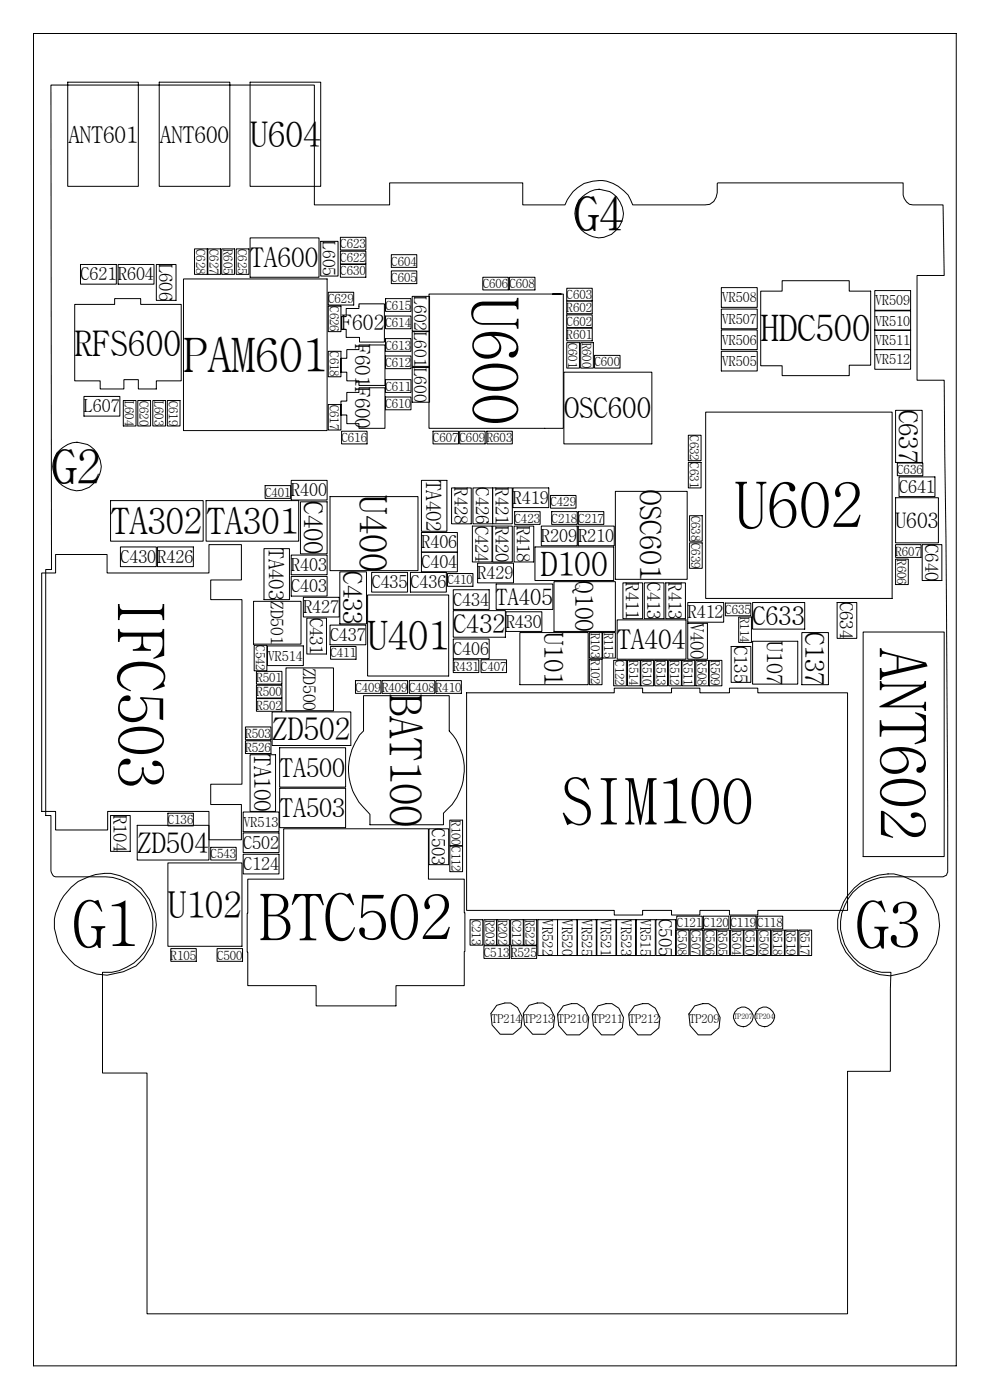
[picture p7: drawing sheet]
<svg xmlns="http://www.w3.org/2000/svg" width="297mm" height="420mm" viewBox="0 0 297 420" stroke-linecap="round" stroke-linejoin="round" font-family="sans-serif">
<g fill="none" stroke="#000" stroke-width=".3">
<path d="M10.1 10.1h276.8v399.8h-276.8zM15.3 25.5h79v36h22.6v-6.6h39.9v6.6h12.7a10.7 10.7 0 0 1 10.2-7.3 10.7 10.7 0 0 1 10.1 7.3h21.8a3.5 3.5 0 0 0 3.6-3.7v-2.7l.2-.2h55.6v3.6a3.3 3.3 0 0 0 2.9 3h9.1l.3 21.2h-8.2v31.4h8.2l.7 69.7 .4 78a1.48 1.48 0 0 1-1.4 1.3h-16.6a14.3 14.3 0 0 0-13.9 11.1 14.3 14.3 0 0 0 7.5 16.1l2.1 1 2.4 .5h2.8l-.2 29.7h-12.8v72.8h-210.2v-72.3h-13.3v-30.2a14.3 14.3 0 0 0 13.6-8.2 14.3 14.3 0 0 0-2.4-15.8 13.6 13.6 0 0 0-10.4-4.7h-14.9a1.88 1.88 0 0 1-1.4-1.7v-16.6h-1.6v-73.9h1.8zM20.3 24.7h21.2v31.2h-21.2zM47.8 24.7h21.2v31.2h-21.2zM75 24.7h21.2v31.2h-21.2zM24.2 79.4h10.7v5.9h-10.7zM35.4 79.4h10.8v5.9h-10.8zM46.9 79.4h5.9v10.7h-5.9zM58.4 74.7h3.8v7.6h-3.8zM62.4 74.7h3.8v7.6h-3.8zM66.5 74.7h3.9v7.6h-3.9zM70.9 74.7h3.8v7.6h-3.8z"/>
<path d="M75 71.4h20.7v11.8h-20.7zM96.2 72.4h5.2v10.4h-5.2zM102.1 75.4h7.7v3.8h-7.7zM102.1 71.2h7.7v3.8h-7.7zM102.1 79.4h7.7v3.8h-7.7zM117.4 76.4h7.7v3.8h-7.7zM173.7 60.1a7.7 7.7 0 0 1 9.2-2.6 7.2 7.2 0 0 1 1.7 11.8 7.1 7.1 0 0 1-11.6-2.8 6.8 6.8 0 0 1 .7-6.4zM22.4 91.4h12v-1.8h7.8v1.8h12.2v22.9h-7.5v2.4h-5.4v-2.8h-4.3v2.8h-7.1v-2.4h-7.7zM55.1 83.7h43v45.5h-43zM98.5 91.9h3.8v7.6h-3.8zM98.5 87.7h7.6v3.8h-7.6zM103.9 92.6h3.8v-1.4h7.6v11.5h-7.4v-1.4h-4v-2.5h-1.4v-3.8h1.4z"/>
<path d="M115.7 94.8h7.6v3.9h-7.6zM115.7 89.6h7.6v3.9h-7.6zM117.4 81.3h7.7v3.8h-7.7zM123.7 99.5h5.2v10.5h-5.2zM123.7 88.9h5.2v10.5h-5.2zM128.7 88.2h40.3v40.3h-40.3zM144.9 83.2h7.6v3.8h-7.6zM152.8 83.2h7.7v3.8h-7.7zM170.1 94.5h7.6v3.8h-7.6zM170.1 86.5h7.6v3.8h-7.6zM170.1 98.5h7.6v3.8h-7.6zM170.1 90.3h7.6v3.8h-7.6z"/>
<path d="M216.4 99h10.8v5.9h-10.8zM216.4 92.8h10.8v5.9h-10.8zM216.4 86.3h10.8v5.9h-10.8zM228.2 87.4h6.5v-3.2h20.1v3.2h6.4v22.2h-6.4v3.1h-20.1v-2.9h-6.5zM262.5 87.2h10.7v5.9h-10.7zM262.5 93.3h10.7v5.9h-10.7zM262.5 99h10.7v5.9h-10.7zM25.2 119h10.8v5.9h-10.8zM98.5 105.4h3.8v7.7h-3.8zM104.1 117.8h3.6v-1.4h7.8v12.1h-7.8v-1.4h-3.6v-2.6h-1.8v-4.1h1.8zM104.1 104.9h3.6v-1.4h7.8v12.2h-7.8v-1.4h-3.6v-2.6h-1.8v-4.2h1.8zM115.7 119.1h7.6v3.9h-7.6z"/>
<path d="M115.7 113.9h7.6v3.9h-7.6zM115.7 106.8h7.6v3.8h-7.6zM115.7 101.6h7.6v3.8h-7.6zM123.7 110.3h5.2v10.4h-5.2zM169.2 111.7h26.4v21.5h-26.4zM170.1 102.8h3.8v7.7h-3.8zM174.2 102.8h3.8v7.7h-3.8zM178.4 106.7h7.6v3.8h-7.6zM216.4 105.4h10.8v5.9h-10.8zM262.5 104.9h10.7v5.9h-10.7zM18.1 135a7.2 7.2 0 0 1 9.9-.3 7.2 7.2 0 0 1 .6 10 7.2 7.2 0 0 1-9.8 1 7.1 7.1 0 0 1-.7-10.7zM37 120.2h3.8v7.6h-3.8z"/>
<path d="M41.3 120.2h3.9v7.6h-3.9zM45.8 120.2h3.9v7.6h-3.9zM50.2 120.2h3.8v7.6h-3.8zM98.5 121.4h3.8v7.7h-3.8zM102.5 129.4h7.6v3.8h-7.6zM129.9 129.4h7.7v3.8h-7.7zM137.9 129.4h7.7v3.8h-7.7zM146.1 129.4h7.6v3.8h-7.6zM206.5 138.8h3.9v7.6h-3.9zM206.5 130.6h3.9v7.7h-3.9zM211.7 123.7h56v55.9h-56zM268.7 123.1h8v15.7h-8z"/>
<path d="M269.2 139h7.7v3.8h-7.7zM33.2 150.2h27.8v12.2h-27.8zM61.8 150.2h27.8v12.2h-27.8zM79.5 145.7h7.7v3.9h-7.7zM87.4 144.2h10.7v5.9h-10.7zM90.1 150.6h8v15.6h-8zM99 149h26.4v22.3h-26.4zM126.4 159.8h10.8v5.9h-10.8zM126.4 144.2h7.7v15.2h-7.7zM135.5 146.4h5.9v10.8h-5.9zM141.7 157.9h5.9v10.8h-5.9zM141.9 146.4h5.9v10.8h-5.9z"/>
<path d="M147.8 157.9h5.9v10.8h-5.9zM147.8 146.4h5.9v10.8h-5.9zM153.9 146.4h10.8v5.9h-10.8zM154.2 157.9h5.9v10.8h-5.9zM154.4 153.5h7.7v3.9h-7.7zM162.4 157.9h10.8v5.9h-10.8zM165.2 148.7h7.6v3.8h-7.6zM165.5 153.5h7.7v3.9h-7.7zM173.5 153.5h7.7v3.9h-7.7zM173.5 157.9h10.8v5.9h-10.8zM184.6 147.5h21.6v26.4h-21.6zM206.9 154.8h3.8v7.6h-3.8z"/>
<path d="M268.7 149.4h12.9v13.5h-12.9zM269.7 143.1h10.8v5.9h-10.8zM16.7 166.4h15.4v5.6h30.6v-8.6h9.7v10.7h-9.2v5.9h9.4v55.4h-9.4v6h9.2v10.6h-9.7v-8.5h-30.4v5.6h-15.6v-5.6h-4.2v-71.5h4.2zM36.1 164.1h10.8v6h-10.8zM47.2 164.1h10.8v6h-10.8zM79.2 164.7h7.6v15.3h-7.6zM87.4 173h10.7v5.9h-10.7zM87.4 166.6h10.7v5.9h-10.7zM91 179.3h10.8v5.9h-10.8zM102 171.6h8v15.6h-8zM110.3 178.6h24.3v24.3h-24.3zM111.5 171.8h10.8v5.9h-10.8z"/>
<path d="M123.1 171.8h10.8v5.9h-10.8zM126.4 165.7h10.8v5.9h-10.8zM134.3 172.1h7.6v3.9h-7.6zM136 177h10.8v5.9h-10.8zM143.3 169h10.8v5.9h-10.8zM148.9 175.3h17v7.6h-17zM160.5 164.1h23.6v10.1h-23.6zM166.2 174.6h18.4v14.9h-18.4zM186.9 174.9h5.9v10.8h-5.9zM193.3 174.9h5.9v10.8h-5.9zM199.7 174.9h6v10.8h-6zM206.9 162.9h3.8v7.7h-3.8z"/>
<path d="M268.7 167.8h3.8v7.6h-3.8zM268.7 163.4h7.7v3.9h-7.7zM276.7 163.4h5.9v10.8h-5.9zM76.1 180.5h14.2v12.8h-14.2zM76.3 193.7h3.8v7.6h-3.8zM80.2 193.8h10.8v6h-10.8zM92.1 185.5h5.9v10.8h-5.9zM99 187.6h10.8v5.9h-10.8zM99.2 194h7.6v3.8h-7.6zM136 191.8h10.8v5.9h-10.8zM136 183.3h15.6v7.9h-15.6zM136 198h7.7v3.8h-7.7z"/>
<path d="M144.3 198h7.7v3.8h-7.7zM151.8 183.6h10.8v5.9h-10.8zM156 189.8h20.5v15.7h-20.5zM176.8 197.8h3.8v7.7h-3.8zM176.8 189.8h3.8v7.7h-3.8zM180.8 189.8h3.8v7.7h-3.8zM184.1 198.2h3.8v7.6h-3.8zM185.2 186h20.6v11.8h-20.6zM188.3 198.2h3.8v7.6h-3.8zM192.3 198.2h3.8v7.6h-3.8zM196.4 198.2h3.9v7.6h-3.9zM200.6 198.2h3.8v7.6h-3.8z"/>
<path d="M204.6 198.2h3.8v7.6h-3.8zM206.4 180.8h10.7v5.9h-10.7zM206.4 187.1h5.9v10.7h-5.9zM208.8 198.2h3.8v7.6h-3.8zM212.8 198.2h3.8v7.6h-3.8zM217.6 181h7.7v3.8h-7.7zM219.4 194h5.9v10.8h-5.9zM221.6 185.2h3.9v7.6h-3.9zM225.8 180.8h15.6v8h-15.6zM225.8 192.4h13.6v12.9h-13.6zM240.6 189.8h8v15.7h-8zM251.2 180.8h5.9v10.8h-5.9z"/>
<path d="M259 189.7h24.3v67.4h-24.3zM73.6 218.2h7.7v3.8h-7.7zM76.9 205.7h7.7v3.8h-7.7zM76.9 201.5h7.7v3.8h-7.7zM76.9 209.7h7.7v3.8h-7.7zM81.6 213.7h23.7v10h-23.7zM85.8 200.4h14.3v12.9h-14.3zM106.7 204.3h7.6v3.8h-7.6zM109.1 208.8h25.7v10.6a17 17 0 0 1-1.7 24.7v3.4h-22.1v-3.1a18.1 18.1 0 0 1-6.4-12.9 16.6 16.6 0 0 1 4.5-12.1zM114.6 204.3h7.7v3.8h-7.7zM122.8 204.3h7.7v3.8h-7.7zM130.8 204.3h7.6v3.8h-7.6z"/>
<path d="M140 207.9h44.3v-1.4h8.5v1.4h8.7v-1.4h8.5v1.4h8.9v-1.4h8.5v1.4h26.9v65.3h-26.9v1.4h-8.5v-1.4h-8.9v1.4h-8.5v-1.4h-8.7v1.4h-8.5v-1.4h-44.3zM73.6 222.3h7.7v3.8h-7.7zM75 226.5h7.7v17h-7.7zM83.9 224.4h19.8v11.8h-19.8zM83.9 236.6h19.8v11.8h-19.8zM33.2 244.8h5.9v10.7h-5.9zM41.2 247.7h21.5v10.4h-21.5zM50.4 244.1h7.6v3.8h-7.6zM50.4 259h22.2v25h-22.2zM63.2 254.3h7.7v3.8h-7.7zM73 256.4h10.7v5.9h-10.7zM73 250h10.7v5.9h-10.7z"/>
<path d="M73 243.7h10.7v5.9h-10.7zM85.1 248.7h43.4v15.1h10.8v10.1h.2l-.2 21.9h-20.5v6.1h-24v-6.1h-20.5v-10.1h-.1l.1-21.9h10.8zM128.7 248.7h5.9v10.8h-5.9zM135 253.9h3.8v7.7h-3.8zM135 246.1h3.8v7.7h-3.8zM21.4 266.3a14.9 14.9 0 0 1 23.4 3.6 15.7 15.7 0 0 1-4 20l-3.8 1.7a15.4 15.4 0 0 1-12.8-1 15.2 15.2 0 0 1-7.5-16.5l1.4-3.5 1-1.7zM141 276h3.9v7.7h-3.9zM145.2 276h3.8v7.7h-3.8zM149 276h3.8v7.7h-3.8zM153.2 276h3.8v7.7h-3.8zM157.2 276h3.8v7.7h-3.8zM161.4 276h5.9v10.8h-5.9z"/>
<path d="M167.3 276h5.9v10.8h-5.9zM173.2 276h5.9v10.8h-5.9zM178.9 276h5.9v10.8h-5.9zM185 276h5.9v10.8h-5.9zM190.7 276h5.9v10.8h-5.9zM196.8 276h5.9v10.8h-5.9zM202.9 279.1h3.8v7.7h-3.8zM203.1 275h7.6v3.8h-7.6zM207.1 279.1h3.8v7.7h-3.8zM211.1 275h7.6v3.8h-7.6zM211.2 279.1h3.8v7.7h-3.8zM215 279.1h3.9v7.7h-3.9z"/>
<path d="M219.2 275h7.6v3.8h-7.6zM219.2 279.1h3.8v7.7h-3.8zM223.2 279.1h3.8v7.7h-3.8zM227.2 275h7.6v3.8h-7.6zM227.4 279.1h3.8v7.7h-3.8zM231.5 279.1h3.9v7.7h-3.9zM235.5 279.1h3.9v7.7h-3.9zM239.7 279.1h3.8v7.7h-3.8zM256.4 266.4a14.9 14.9 0 0 1 23.4 3.7 15 15 0 0 1 1.1 13.2l-2.8 4.5-2.3 2.3-3.8 1.7a15.4 15.4 0 0 1-12.8-1 15.1 15.1 0 0 1-7.5-16.5l1.4-3.5 1-1.8zM51.2 284.7h7.7v3.8h-7.7zM65.1 284.7h7.7v3.8h-7.7zM145.2 283.8h7.6v3.8h-7.6z"/>
<path d="M153.4 283.8h7.6v3.8h-7.6zM149 301.7l2.5-.7h1.7l2.1 1.4 1.4 2.8-.4 3.1-2.4 2.1h-3.8l-2.5-2.8-.3-3.5zM158.7 301.7l2.5-.7h1.7l2.1 1.4 1.4 2.8-.3 3.1-2.5 2.1h-3.8l-2.4-2.8-.4-3.5zM169 301.9l2.4-.7h1.8l2.1 1.4 1.4 2.8-.4 3.1-2.4 2.1h-3.8l-2.5-2.8-.3-3.5zM179.4 301.9l2.5-.7h1.7l2.1 1.4 1.4 2.8-.4 3.1-2.4 2.1h-3.8l-2.5-2.8-.3-3.5zM190.4 301.9l2.4-.7h1.7l2.1 1.4 1.4 2.8-.3 3.1-2.5 2.1h-3.8l-2.4-2.8-.4-3.5zM208.4 301.9l2.5-.7h1.7l2.1 1.4 1.4 2.8-.4 3.1-2.4 2.1h-3.8l-2.4-2.8-.4-3.5z"/>
<circle cx="223.1" cy="305.2" r="2.96"/>
<circle cx="229.5" cy="305.2" r="2.97"/>
</g>
<g font-size="19.3">
<text x="141.7" y="89.1" transform="rotate(90 141.7 89.1)">U600</text>
<text x="220.4" y="158.5">U602</text>
<text x="35.4" y="178.9" transform="rotate(90 35.4 178.9)">IFC503</text>
<text x="264" y="194.5" transform="rotate(90 264 194.5)">ANT602</text>
<text x="168.2" y="247.4">SIM100</text>
<text x="22" y="284.2">G1</text>
<text x="77.9" y="282.1">BTC502</text>
<text x="257" y="284.4">G3</text>
</g>
<g font-size="14.6">
<text x="172.5" y="69.3">G4</text>
<text x="15.8" y="145.2">G2</text>
</g>
<text font-size="14.2" x="55.2" y="111.6">PAM601</text>
<text font-size="13.4" x="117" y="208.2" transform="rotate(90 117 208.2)">BAT100</text>
<text font-size="12.2" x="110.3" y="195.1">U401</text>
<text font-size="11.5" x="107.9" y="148.7" transform="rotate(90 107.9 148.7)">U400</text>
<text font-size="11.1" x="50.4" y="275.5">U102</text>
<g font-size="10.9">
<text x="228.3" y="102.3">HDC500</text>
<text x="33.4" y="160.2">TA302</text>
<text x="62" y="160.2">TA301</text>
</g>
<g font-size="10.6">
<text x="75" y="44">U604</text>
<text x="22.5" y="106.9">RFS600</text>
</g>
<text font-size="10.1" x="162.2" y="172.8">D100</text>
<text font-size="9.4" x="81.7" y="222">ZD502</text>
<text font-size="9" x="192" y="147.2" transform="rotate(90 192 147.2)">OSC601</text>
<text font-size="8.7" x="169.4" y="125.6">OSC600</text>
<text font-size="8.5" x="41.3" y="255.9">ZD504</text>
<g font-size="8.2">
<text x="75.1" y="80.1">TA600</text>
<text x="185.2" y="194.8">TA404</text>
</g>
<g font-size="8">
<text x="269.7" y="123" transform="rotate(90 269.7 123)">C637</text>
<text x="91.2" y="150.4" transform="rotate(90 91.2 150.4)">C400</text>
<text x="103" y="171.4" transform="rotate(90 103 171.4)">C433</text>
<text x="163.2" y="189.7" transform="rotate(90 163.2 189.7)">U101</text>
<text x="241.6" y="189.7" transform="rotate(90 241.6 189.7)">C137</text>
</g>
<g font-size="7.8">
<text x="136" y="190">C432</text>
<text x="225.8" y="187.5">C633</text>
<text x="84" y="233">TA500</text>
<text x="84" y="245.2">TA503</text>
</g>
<text font-size="7.6" x="172.6" y="174.4" transform="rotate(90 172.6 174.4)">Q100</text>
<g font-size="6.9">
<text x="20.5" y="42.8">ANT601</text>
<text x="47.9" y="42.8">ANT600</text>
<text x="76.3" y="226.3" transform="rotate(90 76.3 226.3)">TA100</text>
</g>
<text font-size="6.8" x="148.9" y="181.4">TA405</text>
<text font-size="6.6" x="230.1" y="192.3" transform="rotate(90 230.1 192.3)">U107</text>
<g font-size="6.4">
<text x="102.5" y="99.1">F602</text>
<text x="268.7" y="158.4">U603</text>
</g>
<g font-size="6.3">
<text x="106.6" y="103.3" transform="rotate(90 106.6 103.3)">F601</text>
<text x="106.6" y="116.2" transform="rotate(90 106.6 116.2)">F600</text>
<text x="127.9" y="144" transform="rotate(90 127.9 144)">TA402</text>
<text x="80.7" y="164.5" transform="rotate(90 80.7 164.5)">TA403</text>
</g>
<g font-size="5.6">
<text x="47.8" y="79.2" transform="rotate(90 47.8 79.2)">L606</text>
<text x="136.4" y="146.3" transform="rotate(90 136.4 146.3)">R428</text>
<text x="142.8" y="146.3" transform="rotate(90 142.8 146.3)">C426</text>
<text x="148.7" y="146.3" transform="rotate(90 148.7 146.3)">R421</text>
<text x="142.6" y="157.7" transform="rotate(90 142.6 157.7)">C424</text>
<text x="148.7" y="157.7" transform="rotate(90 148.7 157.7)">R420</text>
<text x="155.1" y="157.7" transform="rotate(90 155.1 157.7)">R418</text>
<text x="277.6" y="163.3" transform="rotate(90 277.6 163.3)">C640</text>
<text x="187.8" y="174.8" transform="rotate(90 187.8 174.8)">R411</text>
<text x="194.2" y="174.8" transform="rotate(90 194.2 174.8)">C413</text>
<text x="200.6" y="174.8" transform="rotate(90 200.6 174.8)">R413</text>
<text x="92.9" y="185.4" transform="rotate(90 92.9 185.4)">C431</text>
<text x="252" y="180.7" transform="rotate(90 252 180.7)">C634</text>
<text x="207.2" y="186.9" transform="rotate(90 207.2 186.9)">V400</text>
<text x="220.2" y="193.9" transform="rotate(90 220.2 193.9)">C135</text>
<text x="34" y="244.6" transform="rotate(90 34 244.6)">R104</text>
<text x="129.6" y="248.6" transform="rotate(90 129.6 248.6)">C503</text>
<text x="197.7" y="275.8" transform="rotate(90 197.7 275.8)">C505</text>
</g>
<g font-size="5.4">
<text x="24.2" y="84.2">C621</text>
<text x="35.4" y="84.2">R604</text>
<text x="25.2" y="123.8">L607</text>
<text x="87.4" y="149">R400</text>
<text x="269.8" y="147.9">C641</text>
<text x="153.9" y="151.2">R419</text>
<text x="126.4" y="164.6">R406</text>
<text x="162.4" y="162.7">R209R210</text>
<text x="36.1" y="168.9">C430</text>
<text x="47.2" y="168.9">R426</text>
<text x="87.4" y="171.4">R403</text>
<text x="126.4" y="170.5">C404</text>
<text x="143.3" y="173.8">R429</text>
<text x="87.4" y="177.8">C403</text>
<text x="111.5" y="176.6">C435C436</text>
<text x="91" y="184">R427</text>
<text x="136" y="181.8">C434</text>
<text x="206.4" y="185.6">R412</text>
<text x="151.8" y="188.4">R430</text>
<text x="99" y="192.4">C437</text>
<text x="136" y="196.6">C406</text>
<text x="73" y="254.7">C502</text>
<text x="73" y="261.2">C124</text>
</g>
<g font-size="5.2">
<text x="96.9" y="72.4" transform="rotate(90 96.9 72.4)">L605</text>
<text x="124.3" y="88.9" transform="rotate(90 124.3 88.9)">L602</text>
<text x="124.3" y="99.5" transform="rotate(90 124.3 99.5)">L601</text>
<text x="124.3" y="110.3" transform="rotate(90 124.3 110.3)">L600</text>
<text x="81.2" y="180.4" transform="rotate(90 81.2 180.4)">ZD501</text>
<text x="91" y="200.4" transform="rotate(90 91 200.4)">ZD500</text>
</g>
<g font-size="4.3">
<text x="162.8" y="276" transform="rotate(90 162.8 276)">VR522</text>
<text x="168.7" y="276" transform="rotate(90 168.7 276)">VR520</text>
<text x="174.6" y="276" transform="rotate(90 174.6 276)">VR525</text>
<text x="180.3" y="276" transform="rotate(90 180.3 276)">VR521</text>
<text x="186.4" y="276" transform="rotate(90 186.4 276)">VR523</text>
<text x="192.1" y="276" transform="rotate(90 192.1 276)">VR515</text>
</g>
<g font-size="4.2">
<text x="216.6" y="90.8">VR508</text>
<text x="262.6" y="91.7">VR509</text>
<text x="216.6" y="97.2">VR507</text>
<text x="262.6" y="97.7">VR510</text>
<text x="216.6" y="103.5">VR506</text>
<text x="262.6" y="103.5">VR511</text>
<text x="216.6" y="109.9">VR505</text>
<text x="262.6" y="109.4">VR512</text>
<text x="80.4" y="198.3">VR514</text>
<text x="73.1" y="248.1">VR513</text>
</g>
<g font-size="3.8">
<text x="58.8" y="74.7" transform="rotate(90 58.8 74.7)">C628</text>
<text x="62.8" y="74.7" transform="rotate(90 62.8 74.7)">C627</text>
<text x="67" y="74.7" transform="rotate(90 67 74.7)">R605</text>
<text x="71.4" y="74.7" transform="rotate(90 71.4 74.7)">C625</text>
<text x="102.1" y="74.5">C623</text>
<text x="102.1" y="78.7">C622</text>
<text x="102.1" y="82.7">C630</text>
<text x="117.4" y="79.7">C604</text>
<text x="117.4" y="84.6">C605</text>
<text x="144.8" y="86.5">C606</text>
<text x="152.8" y="86.5">C608</text>
<text x="170" y="89.8">C603</text>
<text x="98.4" y="91">C629</text>
<text x="99" y="91.9" transform="rotate(90 99 91.9)">C626</text>
<text x="115.7" y="92.9">C615</text>
<text x="170" y="93.6">R602</text>
<text x="115.7" y="98.1">C614</text>
<text x="170" y="97.8">C602</text>
<text x="170" y="101.8">R601</text>
<text x="99" y="105.5" transform="rotate(90 99 105.5)">C618</text>
<text x="115.7" y="104.9">C613</text>
<text x="170.5" y="102.8" transform="rotate(90 170.5 102.8)">C601</text>
<text x="174.7" y="102.8" transform="rotate(90 174.7 102.8)">R600</text>
<text x="115.7" y="110.1">C612</text>
<text x="178.4" y="109.9">C600</text>
<text x="115.7" y="117.2">C611</text>
<text x="37.5" y="120.2" transform="rotate(90 37.5 120.2)">L604</text>
<text x="41.8" y="120.2" transform="rotate(90 41.8 120.2)">C620</text>
<text x="46.3" y="120.2" transform="rotate(90 46.3 120.2)">L603</text>
<text x="50.7" y="120.2" transform="rotate(90 50.7 120.2)">C619</text>
<text x="99" y="121.4" transform="rotate(90 99 121.4)">C617</text>
<text x="115.7" y="122.4">C610</text>
<text x="207" y="130.6" transform="rotate(90 207 130.6)">C632</text>
<text x="102.4" y="132.7">C616</text>
<text x="129.9" y="132.7">C607</text>
<text x="137.9" y="132.7">C609</text>
<text x="146" y="132.7">R603</text>
<text x="207" y="138.8" transform="rotate(90 207 138.8)">C631</text>
<text x="269.2" y="142.2">C636</text>
<text x="79.5" y="149">C401</text>
<text x="165.2" y="152">C429</text>
<text x="207.3" y="154.8" transform="rotate(90 207.3 154.8)">C638C639</text>
<text x="154.4" y="156.8">C423</text>
<text x="165.5" y="156.8">C218</text>
<text x="173.5" y="156.8">C217</text>
<text x="268.7" y="166.7">R607</text>
<text x="269.2" y="167.8" transform="rotate(90 269.2 167.8)">R606</text>
<text x="134.2" y="175.4">C410</text>
<text x="217.6" y="184.3">C635</text>
<text x="222.1" y="185.2" transform="rotate(90 222.1 185.2)">R114</text>
<text x="177.3" y="189.9" transform="rotate(90 177.3 189.9)">R103</text>
<text x="181.3" y="189.9" transform="rotate(90 181.3 189.9)">R115</text>
<text x="76.7" y="193.7" transform="rotate(90 76.7 193.7)">C542</text>
<text x="99.1" y="197.3">C411</text>
<text x="177.3" y="197.8" transform="rotate(90 177.3 197.8)">R102</text>
<text x="136" y="201.3">R431</text>
<text x="144.3" y="201.3">C407</text>
<text x="184.6" y="198.2" transform="rotate(90 184.6 198.2)">C122</text>
<text x="188.8" y="198.2" transform="rotate(90 188.8 198.2)">R514</text>
<text x="192.8" y="198.2" transform="rotate(90 192.8 198.2)">R510</text>
<text x="196.9" y="198.2" transform="rotate(90 196.9 198.2)">R513</text>
<text x="201.1" y="198.2" transform="rotate(90 201.1 198.2)">R512</text>
<text x="205.1" y="198.2" transform="rotate(90 205.1 198.2)">R511</text>
<text x="209.3" y="198.2" transform="rotate(90 209.3 198.2)">R508</text>
<text x="213.3" y="198.2" transform="rotate(90 213.3 198.2)">R509</text>
<text x="76.9" y="208.9">R500</text>
<text x="76.9" y="204.8">R501</text>
<text x="106.6" y="207.5">C409</text>
<text x="114.6" y="207.5">R409</text>
<text x="122.8" y="207.5">C408</text>
<text x="130.8" y="207.5">R410</text>
<text x="76.9" y="212.9">R502</text>
<text x="73.6" y="221.4">R503</text>
<text x="73.6" y="225.6">R526</text>
<text x="50.3" y="247.3">C136</text>
<text x="135.4" y="246.1" transform="rotate(90 135.4 246.1)">R100</text>
<text x="63.2" y="257.6">C543</text>
<text x="135.4" y="254" transform="rotate(90 135.4 254)">C112</text>
<text x="141.5" y="276" transform="rotate(90 141.5 276)">C213</text>
<text x="145.7" y="276" transform="rotate(90 145.7 276)">R203</text>
<text x="149.5" y="276" transform="rotate(90 149.5 276)">R202</text>
<text x="153.7" y="276" transform="rotate(90 153.7 276)">C212</text>
<text x="157.7" y="276" transform="rotate(90 157.7 276)">R522</text>
<text x="203" y="278.2">C121</text>
<text x="203.3" y="279.1" transform="rotate(90 203.3 279.1)">C508</text>
<text x="207.5" y="279.1" transform="rotate(90 207.5 279.1)">C507</text>
<text x="211" y="278.2">C120</text>
<text x="211.7" y="279.1" transform="rotate(90 211.7 279.1)">C506</text>
<text x="215.5" y="279.1" transform="rotate(90 215.5 279.1)">R505</text>
<text x="219.2" y="278.2">C119</text>
<text x="219.7" y="279.1" transform="rotate(90 219.7 279.1)">R504</text>
<text x="223.7" y="279.1" transform="rotate(90 223.7 279.1)">C510</text>
<text x="227.2" y="278.2">C118</text>
<text x="227.8" y="279.1" transform="rotate(90 227.8 279.1)">C509</text>
<text x="232" y="279.1" transform="rotate(90 232 279.1)">R518</text>
<text x="236" y="279.1" transform="rotate(90 236 279.1)">R519</text>
<text x="240.2" y="279.1" transform="rotate(90 240.2 279.1)">R517</text>
<text x="51.2" y="288">R105</text>
<text x="65.1" y="288">C500</text>
<text x="145.2" y="287.1">C513</text>
<text x="153.4" y="287.1">R525</text>
</g>
<g font-size="3.6">
<text x="147.4" y="306.9">TP214 TP213 TP210 TP211 TP212</text>
<text x="206.8" y="307.1">TP209</text>
</g>
<text font-size="2.3" x="220.2" y="305.9">TP207 TP204</text>
</svg>
